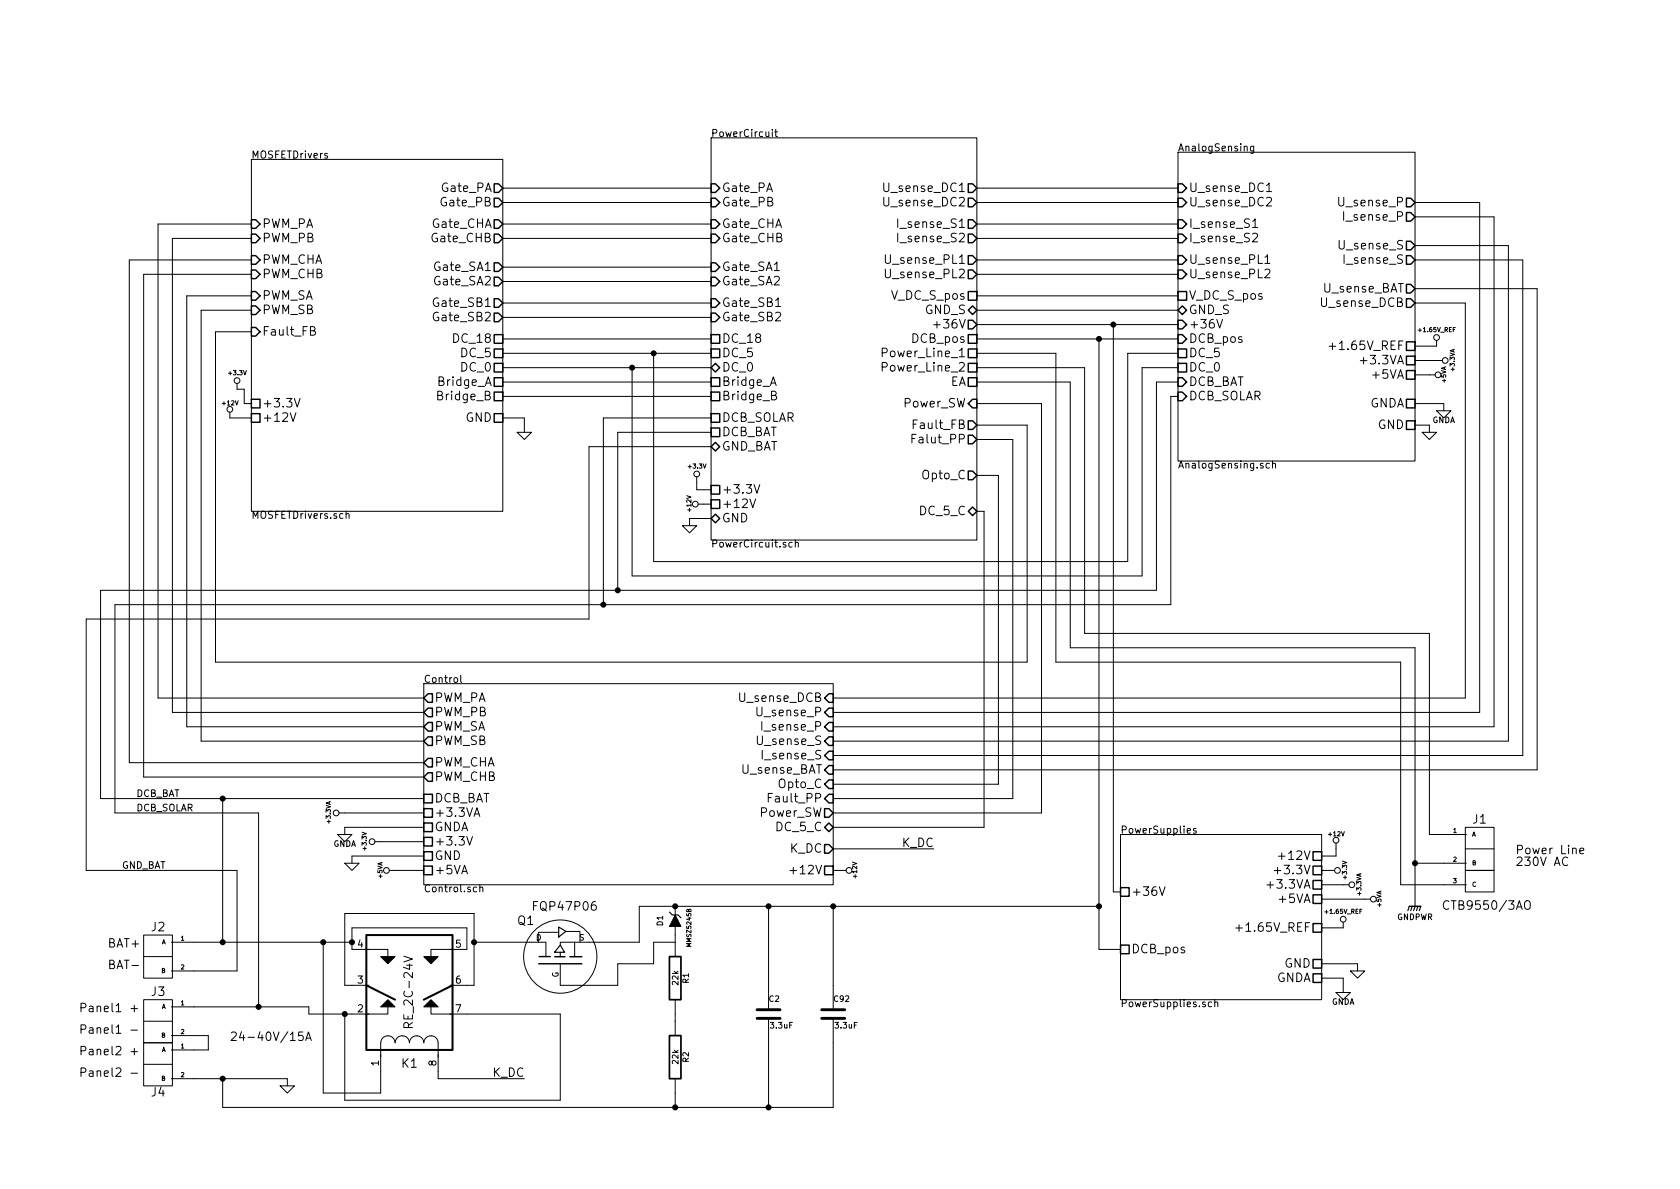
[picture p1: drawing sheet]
<svg xmlns="http://www.w3.org/2000/svg" width="297mm" height="210mm" viewBox="0 0 297 210" stroke-linecap="round" stroke-linejoin="round" font-family="sans-serif">
<g fill="none" stroke="#000" stroke-width=".18">
<path d="M44.4 28.2h44.5v62.2h-44.5zM44.4 39.6h-16.5v83.8h47M88.9 33.3h36.8M88.9 35.8h36.8M88.9 39.6h36.8M125.7 24.4h47v71.1h-47zM136.6 22.9v.1M136.6 23.3v.8M137 23.3h.5M137.2 22.9v1.1l.3 .1M172.7 33.3h35.6M172.7 35.8h35.6"/>
<path d="M172.7 39.6h35.6M208.3 26.9h41.9v54.6h-41.9zM221.5 39.1l.4-.4v1.5M221.7 25.9l-.1 1.1-.2 .1h-.3M221.7 25.9h-.4l-.2 .2 .1 .5h.5M223.9 35l.3-.1h.3l.2 .1 .1 .3-.1 .3-.8 .8h.9M223.9 32.8l.5-.4v1.5M223.9 33.9h.9M250.2 35.8h11.4v90.2h-114.3M250.2 38.3h14v90.2h-116.9M44.4 42.2h-13.9v83.8h44.4M44.4 46h-21.5v88.9h52"/>
<path d="M44.4 48.5h-19v88.9h49.5M44.4 52.3h-11.4v76.2h41.9M44.4 54.9h-8.8v76.2h39.3M44.4 58.7h-6.3v58.4h143.5v-41.9h-8.9M54.9 58.5l.6-.1 .2-.2-.2-.4h-.6v1.5h.6l.3-.3a.41 .41 0 0 0-.4-.5M88.9 42.2h36.8M88.9 47.2h36.8M88.9 49.8h36.8M88.9 53.6h36.8M88.9 56.1h36.8M88.9 59.9h36.8M136.9 47.8h.9"/>
<path d="M137.1 54.2h.9M165.1 57.4h1.1M172.7 57.4h35.6M172.7 42.2h35.6M172.7 59.9h35.6M172.7 46h35.6M172.7 48.5h35.6M172.7 52.3h35.6M172.7 54.9h35.6M194.3 59.9v108h3.8M196.8 57.4v100.3h1.3M215.1 56.5l.5 1.5 .6-1.5"/>
<path d="M221.5 41.4l.2-.2h.3l.3 .2 .1 .3-.1 .2-.9 .9h1M221.5 40.2h.9M223.6 47.7l.3-.1h.3l.3 .1v.3v.3l-.9 .8h.9M223.6 45.5l.5-.4v1.5M223.6 46.6h.9M250.2 53.6h8.9v69.8h-111.8M250.2 46h19v87.6h-121.9M250.2 43.4h16.5v87.7h-119.4M250.2 51h21.6v85.1h-124.5M40.6 72.9v1h3.8M41.9 67.8v1h1.3v2.6h1.2M51.3 73l.5 1.5 .5-1.5"/>
<path d="M52 70.5l.6 1.5 .5-1.5M88.9 62.5h36.8M88.9 65h36.8M88.9 67.6h36.8M88.9 70.1h36.8M88.9 73.9h3.8v2.5M91.4 76.4h2.6l-1.3 1.3zM111.8 65v36.8h90.1v-36.8h6.4M115.6 62.5v36.8h83.8v-36.8h8.9M125.7 79h-21.6v30.5h-88.9v44.4h26.7v17.8h-11.6M125.7 73.9h-19v33M125.7 76.4h-16.5v28"/>
<path d="M136.2 68.2l.5-1.6 .5 1.6M136.4 69.9l.7-.1 .1-.2-.1-.3-.7-.1v1.5h.6l.3-.3a.41 .41 0 0 0-.4-.5M169.6 63.1h.9M172.7 65h19.1v47h60.9v35.6h6.6M172.7 62.5h14v54.6h60.9v39.4h11.7M172.7 67.6h16.5v46.9h61v45.8M172.7 77.7h6.4v63.5h-31.8M172.7 71.4h11.4v72.4h-36.8M208.3 67.6h-3.8v36.8h-186.7v36.8h57.1M208.3 70.1h-1.3v36.8h-186.7v36.9h25.4v34.2M235 61.2h1.2M250.2 66.3h3.5"/>
<path d="M250.2 63.7h4.8M250.2 75.2h2.5v1.2M250.2 71.4h5.1v1.2M251.5 76.4h2.5l-1.3 1.3zM254 60.2v1h-3.8M254 72.6h2.5l-1.2 1.3zM61.2 91l.2-.2 .3 .1v.8M61.2 90.4v1.3M120.6 93h2.6l-1.3 1.2zM123.2 84.3v2.3h2.5M123.4 89.1h2.3M125.7 91.7h-3.8v1.3"/>
<path d="M132.6 88.2l.5 1.6 .5-1.6M133.3 85.7l.5 1.5 .5-1.5M140.1 96l-.4-.1-.2 .2 .1 .6h.5M140.6 96l.2-.1 .3 .1v.7M140.6 95.5v1.2M172.7 90.4h1.3v55.9h-26.7M172.7 84.1h3.8v54.6h-29.2M224.4 82l-.3-.1-.2 .3 .1 .5h.4M225 82.1l.2-.2 .3 .1v.8M225 81.5v1.3M81.5 119.4v1.1l.1 .2M74.9 120.9h72.4v35.6h-72.4z"/>
<path d="M39.4 141.2v25.4M59.7 147.6h2.5l-1.2 1.2zM59.9 143.8h15M61 152.6h2.5l-1.3 1.3zM66.3 148.8h8.6M68.8 153.9h6.1M74.9 151.4h-12.7v1.2M74.9 146.3h-13.9v1.3M82.5 147.9l.5 1.5 .5-1.5M83.8 144.4l.5-1.6 .5 1.6M83.9 143.9h.8M84.8 157l.2-.1h.3l.1 .8"/>
<path d="M84.8 156.4v1.3M139.7 153.9h1.1M147.3 153.9h2.3M147.3 150.1h17.8M198.1 147.6h35.6v29.2h-35.6zM205 156.8l.5 1.5 .5-1.5M209.9 146.9l.6-.1-.1-.2-.3-.1-.2 .2 .1 .6h.4M211.5 146.6l-.3-.1-.2 .2v.2l.5 .1v.3h-.5M225.3 153.9h1.2M226 151.4h1.2M233.7 153.9h2.3M233.7 159h8.6"/>
<path d="M233.7 156.5h4.8M236.2 149.1v2.3h-2.5M250.2 152.6h9.1M256.2 159.4a.63 .63 0 0 0-.8 0 .63 .63 0 0 0-.2 .8 .6 .6 0 0 0 .3 .5 .6 .6 0 0 0 .7 0M259.1 153.9h5.1v3.8h-5.1zM259.1 150.1h5.1zM259.1 146.3h5.1v7.6h-5.1zM269.6 159.5a.5 .5 0 0 1 .6-.2 .5 .5 0 0 1 .4 .5l-.1 .8a.53 .53 0 0 1-.6 .2 .53 .53 0 0 1-.4-.5zM277.2 151.7a.7 .7 0 0 0-.9 .2 .7 .7 0 0 0 .1 1l.4 .2 .4-.2M279.3 150.5l.7-.2v-.2l-.4-.1-.3 .2 .1 .7h.6M23.2 178.4h1.1M23.3 170.7h1.2"/>
<path d="M23.7 177.8v1.1M25.4 169.2h5.1zM25.4 165.3h5.1v7.7h-5.1zM25.4 176.8h5.1v7.6h-5.1zM30.3 166.6h31.9M30.3 178h24.3v1.3h10.6M57.1 166.6v26.7h10.2v-8.9a1.26 1.26 0 0 1 1.3-1.2 1.26 1.26 0 0 1 1.2 1.2M61 179.3v15.3h38.1v-15.3h-19.5M64.8 167.9h3.8v1.3M65.2 167.9h-3v-3.8h20.3v3.8h-2.9M65.2 174.2h-4.2v-12.7h22.8v12.7h-4.2M68.6 178v1.3h-3.8"/>
<path d="M71.4 169.1l1.5 .5-1.5 .5M76.2 178v1.3h3.8M80 167.9h-3.8v1.3M83.8 166.6h12.7v2.6M98.8 164.9h-3.6v1.7M100.1 164.7h2.4v1.9M101.6 166.6h-2.5v.5M101.6 166.6v2.6M119.4 166.6h-3.8v3.8h-6.4v3.8h-10.1v-3.8M119.4 160.3v1.5M119.4 163.8v5.4M119.4 176.8v6.3"/>
<path d="M135.9 160.3v18.3M147.3 160.3v18.3M194.3 160.3h-81.3v6.3h-11.4M214.2 177.2h-.3l-.3 .2 .1 .6h.5M214.8 177.3l.2-.1h.3v.8M214.8 176.8v1.2M218.5 164.1h1.2M233.7 173h3.8v2.5M233.7 170.4h6.3v1.3M236.2 175.5h2.6l-1.3 1.3zM237.5 163.1v1h-3.8M238.8 171.7h2.5l-1.3 1.3z"/>
<path d="M23.2 182.2h1.1M23.2 186h1.1M23.2 189.8h1.1M23.7 185.4v1.1M25.4 180.6h5.1zM25.4 188.2h5.1zM25.4 184.4h5.1v7.6h-5.1zM30.3 183.1h6.5v2.6h-6.5M30.3 190.7h20.5v1.3M49.5 192h2.6l-1.3 1.3zM53.5 182.5h-.7v.7l.2-.1 .5 .1v.7l-.2 .1-.5-.1M54.1 184l.4-1.5 .5 1.5"/>
<path d="M54.2 183.6h.7M71.1 183.2a1.21 1.21 0 0 0-1.2 1.2M71.1 183.2a1.24 1.24 0 0 1 1.3 1.2 1.26 1.26 0 0 1 1.3-1.2M73.7 183.2a1.24 1.24 0 0 1 1.2 1.2M75 184.4a1.26 1.26 0 0 1 1.2-1.2 1.26 1.26 0 0 1 1.3 1.2v6.3h15.2M119.4 190.7v5.1M135.9 180.1v15.7M147.3 180.1v15.7h-107.9v-5.1"/>
<circle cx="254" cy="59.7" r=".51"/>
<circle cx="40.6" cy="72.4" r=".51"/>
<circle cx="41.9" cy="67.3" r=".51"/>
<circle cx="254.3" cy="66.3" r=".51"/>
<circle cx="255.5" cy="63.7" r=".51"/>
<circle cx="122.9" cy="89.1" r=".51"/>
<circle cx="123.2" cy="83.8" r=".51"/>
<circle cx="59.4" cy="143.8" r=".51"/>
<circle cx="65.8" cy="148.8" r=".51"/>
<circle cx="68.3" cy="153.9" r=".51"/>
<circle cx="150.1" cy="153.9" r=".51"/>
<circle cx="236.2" cy="148.6" r=".51"/>
<circle cx="236.5" cy="153.9" r=".51"/>
<circle cx="239" cy="156.5" r=".51"/>
<circle cx="242.8" cy="159" r=".51"/>
<circle cx="99.1" cy="169.2" r="6.5"/>
<circle cx="237.5" cy="162.6" r=".51"/>
</g>
<g fill="none" stroke="#000" stroke-width=".25">
<path d="M44.4 38.9h.8l.8 .7-.8 .8h-.8zM87.4 32.5h.7l.8 .8-.8 .7h-.7zM87.4 35h.7l.8 .8-.8 .8h-.7zM87.4 38.9h.7l.8 .7-.8 .8h-.7zM125.7 38.9h.8l.8 .7-.8 .8h-.8zM125.7 35h.8l.8 .8-.8 .8h-.8zM125.7 32.5h.8l.8 .8-.8 .7h-.8zM171.2 32.5h.8l.7 .8-.7 .7h-.8zM171.2 35h.8l.7 .8-.7 .8h-.8zM171.2 38.9h.8l.7 .7-.7 .8h-.8zM208.3 38.9h.7l.8 .7-.8 .8h-.7zM208.3 35h.7l.8 .8-.8 .8h-.7z"/>
<path d="M208.3 32.5h.7l.8 .8-.8 .7h-.7zM248.7 35h.7l.8 .8-.8 .8h-.7zM248.7 37.6h.7l.8 .7-.8 .8h-.7zM44.4 57.9h.8l.8 .8-.8 .7h-.8zM44.4 54.1h.8l.8 .8-.8 .7h-.8zM44.4 51.6h.8l.8 .7-.8 .8h-.8zM44.4 47.7h.8l.8 .8-.8 .8h-.8zM44.4 45.2h.8l.8 .8-.8 .7h-.8zM44.4 41.4h.8l.8 .8-.8 .7h-.8zM87.4 41.4h.7l.8 .8-.8 .7h-.7zM87.4 46.5h.7l.8 .7-.8 .8h-.7zM87.4 49h.7l.8 .8-.8 .7h-.7z"/>
<path d="M87.4 52.8h.7l.8 .8-.8 .8h-.7zM87.4 55.4h.7l.8 .7-.8 .8h-.7zM87.4 59.2h1.5v1.5h-1.5zM125.7 59.2h1.6v1.5h-1.6zM125.7 55.4h.8l.8 .7-.8 .8h-.8zM125.7 52.8h.8l.8 .8-.8 .8h-.8zM125.7 41.4h.8l.8 .8-.8 .7h-.8zM125.7 49h.8l.8 .8-.8 .7h-.8zM125.7 46.5h.8l.8 .7-.8 .8h-.8zM171.2 41.4h.8l.7 .8-.7 .7h-.8zM171.2 45.2h.8l.7 .8-.7 .7h-.8zM171.2 47.7h.8l.7 .8-.7 .8h-.8z"/>
<path d="M171.2 51.6h1.5v1.5h-1.5zM171.2 54.9l.8-.8 .7 .8-.7 .7zM171.2 56.6h.8l.7 .8-.7 .8h-.8zM171.2 59.2h1.5v1.5h-1.5zM208.3 59.2h.7l.8 .7-.8 .8h-.7zM208.3 56.6h.7l.8 .8-.8 .8h-.7zM208.3 54.9l.7-.8 .8 .8-.8 .7zM208.3 51.6h1.5v1.5h-1.5zM208.3 47.7h.7l.8 .8-.8 .8h-.7zM208.3 45.2h.7l.8 .8-.8 .7h-.7zM208.3 41.4h.7l.8 .8-.8 .7h-.7zM248.7 42.7h.7l.8 .7-.8 .8h-.7z"/>
<path d="M248.7 45.2h.7l.8 .8-.8 .7h-.7zM248.7 50.3h.7l.8 .7-.8 .8h-.7zM248.7 52.8h.7l.8 .8-.8 .8h-.7zM44.4 73.1h1.6v1.6h-1.6zM44.4 70.6h1.6v1.5h-1.6zM87.4 61.7h1.5v1.5h-1.5zM87.4 64.3h1.5v1.5h-1.5zM87.4 66.8h1.5v1.5h-1.5zM87.4 69.3h1.5v1.6h-1.5zM87.4 73.1h1.5v1.6h-1.5zM125.7 79l.8-.8 .8 .8-.8 .8zM125.7 75.7h1.6v1.5h-1.6z"/>
<path d="M125.7 73.1h1.6v1.6h-1.6zM125.7 69.3h1.6v1.6h-1.6zM125.7 66.8h1.6v1.5h-1.6zM125.7 61.7h1.6v1.5h-1.6zM126.5 64.3l.8 .7-.8 .8-.8-.8zM171.2 61.7h1.5v1.5h-1.5zM171.2 64.3h1.5v1.5h-1.5zM171.2 66.8h1.5v1.5h-1.5zM171.2 71.4l.8-.8h.7v1.5h-.7zM171.2 74.4h.8l.7 .8-.7 .7h-.8zM171.2 77h.8l.7 .7-.7 .8h-.8zM208.3 69.3h.7l.8 .8-.8 .8h-.7z"/>
<path d="M208.3 66.8h.7l.8 .8-.8 .7h-.7zM208.3 64.3h1.5v1.5h-1.5zM208.3 61.7h1.5v1.5h-1.5zM248.7 60.4h1.5v1.6h-1.5zM248.7 63h1.5v1.5h-1.5zM248.7 65.5h1.5v1.6h-1.5zM248.7 70.6h1.5v1.5h-1.5zM248.7 74.4h1.5v1.5h-1.5zM125.7 88.4h1.6v1.5h-1.6zM125.7 85.8h1.6v1.6h-1.6zM126.5 90.9l.8 .8-.8 .8-.8-.8zM171.2 83.3h.8l.7 .8-.7 .7h-.8z"/>
<path d="M171.2 90.4l.8-.7 .7 .7-.7 .8zM75.7 136.6h.8v1.6h-.8l-.8-.8zM75.7 134.1h.8v1.5h-.8l-.8-.7zM75.7 130.3h.8v1.5h-.8l-.8-.7zM75.7 127.8h.8v1.5h-.8l-.8-.8zM75.7 125.2h.8v1.5h-.8l-.8-.7zM75.7 122.7h.8v1.5h-.8l-.8-.8zM146.6 122.7h.7v1.5h-.7l-.8-.8zM146.6 125.2h.7v1.5h-.7l-.8-.7zM146.6 127.8h.7v1.5h-.7l-.8-.8zM146.6 130.3h.7v1.5h-.7l-.8-.7zM146.6 132.8h.7v1.6h-.7l-.8-.8z"/>
<path d="M146.6 135.4h.7v1.5h-.7l-.8-.8zM146.6 137.9h.7v1.5h-.7l-.8-.7zM74.9 153.2h1.6v1.5h-1.6zM74.9 150.6h1.6v1.5h-1.6zM74.9 148.1h1.6v1.5h-1.6zM74.9 145.5h1.6v1.6h-1.6zM74.9 143h1.6v1.5h-1.6zM74.9 140.5h1.6v1.5h-1.6zM145.8 143h.8l.7 .8-.7 .7h-.8zM145.8 146.3l.8-.8 .7 .8-.7 .8zM145.8 149.3h.8l.7 .8-.7 .8h-.8zM145.8 153.2h1.5v1.5h-1.5z"/>
<path d="M146.6 140.5h.7v1.5h-.7l-.8-.8zM198.1 157h1.5v1.5h-1.5zM232.2 150.6h1.5v1.5h-1.5zM232.2 153.2h1.5v1.5h-1.5zM232.2 155.7h1.5v1.5h-1.5zM232.2 158.2h1.5v1.6h-1.5zM95.2 170.4h7.7M95.3 169.2h2M98.1 169.2h1.8M100.8 169.2h2.1M198.1 167.1h1.5v1.6h-1.5zM232.2 163.3h1.5v1.5h-1.5z"/>
<path d="M232.2 169.7h1.5v1.5h-1.5zM232.2 172.2h1.5v1.5h-1.5zM249.2 160.3h2"/>
</g>
<path d="M98.8 163.9l1.3 .8-1.3 1zM99.1 167.1l.7 1.3h-1.8zM99.1 168.4v.8M118.4 161.3l.5 .5h1l.5 .5M249.2 160.3l-.3 .7M249.7 160.3l-.3 .7M250.2 160.3l-.3 .7M250.7 160.3l-.3 .7M251.2 160.3l-.2 .7" fill="none" stroke="#000" stroke-width=".2"/>
<g fill="#000" stroke="#000" stroke-width=".25">
<circle cx="194.3" cy="59.9" r=".41"/>
<circle cx="196.8" cy="57.4" r=".41"/>
<circle cx="111.8" cy="65" r=".41"/>
<circle cx="115.6" cy="62.5" r=".41"/>
<circle cx="106.7" cy="106.9" r=".41"/>
<circle cx="109.2" cy="104.4" r=".41"/>
<circle cx="39.4" cy="141.2" r=".41"/>
<circle cx="250.2" cy="152.6" r=".41"/>
<circle cx="39.4" cy="166.6" r=".41"/>
<circle cx="45.7" cy="178" r=".41"/>
<circle cx="57.1" cy="166.6" r=".41"/>
<circle cx="61" cy="179.3" r=".41"/>
<circle cx="62.2" cy="166.6" r=".41"/>
<circle cx="83.8" cy="166.6" r=".41"/>
<circle cx="119.4" cy="160.3" r=".41"/>
<circle cx="135.9" cy="160.3" r=".41"/>
<circle cx="147.3" cy="160.3" r=".41"/>
<circle cx="194.3" cy="160.3" r=".41"/>
<circle cx="39.4" cy="190.7" r=".41"/>
<circle cx="119.4" cy="195.8" r=".41"/>
<circle cx="135.9" cy="195.8" r=".41"/>
</g>
<path d="M118.4 169.2h2v7.6h-2zM118.4 183.1h2v7.6h-2z" fill="none" stroke="#000" stroke-width=".3"/>
<path d="M133.9 178.6h4M145.3 178.6h4.1M133.9 180.1h4M145.3 180.1h4.1" fill="none" stroke="#000" stroke-width=".51"/>
<path d="M67.3 178l1.3-1.2 1.2 1.2zM67.3 169.2h2.5l-1.2 1.2zM76.2 176.8l1.3 1.2h-2.6zM74.9 169.2h2.6l-1.3 1.2zM119.4 161.8l1 2h-2z" fill="#000" stroke="#000" stroke-width=".18"/>
<path d="M64.8 165.3h15.2v20.4h-15.2zM64.8 174.2l5 2.6M80 174.2l-5.1 2.6" fill="none" stroke="#000" stroke-width=".36"/>
<g font-size="2.1">
<text x="78.1" y="34">Gate_PA</text>
<text x="127.7" y="34">Gate_PA</text>
<text x="156.6" y="34">U_sense_DC1</text>
<text x="210.2" y="34">U_sense_DC1</text>
<text x="46.4" y="40.4">PWM_PA</text>
<text x="76.5" y="40.4">Gate_CHA</text>
<text x="78.1" y="36.6">Gate_PB</text>
<text x="127.7" y="40.4">Gate_CHA</text>
<text x="127.7" y="36.6">Gate_PB</text>
<text x="156.6" y="36.6">U_sense_DC2</text>
<text x="159.2" y="40.4">I_sense_S1</text>
<text x="210.2" y="40.4">I_sense_S1</text>
<text x="210.2" y="36.6">U_sense_DC2</text>
<text x="236.9" y="36.6">U_sense_P</text>
<text x="237.9" y="39.1">I_sense_P</text>
<text x="46.4" y="46.7">PWM_CHA</text>
<text x="46.4" y="42.9">PWM_PB</text>
<text x="76.5" y="42.9">Gate_CHB</text>
<text x="127.7" y="42.9">Gate_CHB</text>
<text x="157" y="46.7">U_sense_PL1</text>
<text x="159.2" y="42.9">I_sense_S2</text>
<text x="210.2" y="46.7">U_sense_PL1</text>
<text x="210.2" y="42.9">I_sense_S2</text>
<text x="236.9" y="44.2">U_sense_S</text>
<text x="237.9" y="46.7">I_sense_S</text>
<text x="46.4" y="53.1">PWM_SA</text>
<text x="46.4" y="49.3">PWM_CHB</text>
<text x="76.9" y="48">Gate_SA1</text>
<text x="76.9" y="50.5">Gate_SA2</text>
<text x="127.7" y="50.5">Gate_SA2</text>
<text x="127.7" y="48">Gate_SA1</text>
<text x="157" y="49.3">U_sense_PL2</text>
<text x="157.6" y="53.1">V_DC_S_pos</text>
<text x="210.2" y="53.1">V_DC_S_pos</text>
<text x="210.2" y="49.3">U_sense_PL2</text>
<text x="234" y="51.8">U_sense_BAT</text>
<text x="46.4" y="59.4">Fault_FB</text>
<text x="46.4" y="55.6">PWM_SB</text>
<text x="76.9" y="54.4">Gate_SB1</text>
<text x="76.9" y="56.9">Gate_SB2</text>
<text x="127.7" y="56.9">Gate_SB2</text>
<text x="127.7" y="54.4">Gate_SB1</text>
<text x="163.5" y="55.6">GND_S</text>
<text x="165.8" y="58.2">+36V</text>
<text x="210.2" y="58.2">+36V</text>
<text x="210.2" y="55.6">GND_S</text>
<text x="233.8" y="54.4">U_sense_DCB</text>
<text x="80.4" y="60.7">DC_18</text>
<text x="81.5" y="63.2">DC_5</text>
<text x="81.5" y="65.8">DC_0</text>
<text x="127.7" y="65.8">DC_0</text>
<text x="127.7" y="63.2">DC_5</text>
<text x="127.7" y="60.7">DC_18</text>
<text x="156.5" y="63.2">Power_Line_1</text>
<text x="156.5" y="65.8">Power_Line_2</text>
<text x="161.2" y="60.7">DCB_pos</text>
<text x="210.2" y="65.8">DC_0</text>
<text x="210.2" y="63.2">DC_5</text>
<text x="210.2" y="60.7">DCB_pos</text>
<text x="236" y="62">+1.65V_REF</text>
<text x="241.1" y="64.5">+3.3VA</text>
<text x="77.5" y="68.3">Bridge_A</text>
<text x="77.5" y="70.9">Bridge_B</text>
<text x="127.7" y="70.9">Bridge_B</text>
<text x="127.7" y="68.3">Bridge_A</text>
<text x="167.8" y="68.3">EA</text>
<text x="210.2" y="70.9">DCB_SOLAR</text>
<text x="210.2" y="68.3">DCB_BAT</text>
<text x="242.9" y="67.1">+5VA</text>
<text x="46.4" y="74.7">+12V</text>
<text x="46.4" y="72.1">+3.3V</text>
<text x="82.2" y="74.7">GND</text>
<text x="127.7" y="77.2">DCB_BAT</text>
<text x="127.7" y="74.7">DCB_SOLAR</text>
<text x="159.8" y="72.1">Power_SW</text>
<text x="161.7" y="75.9">Fault_FB</text>
<text x="242" y="72.1">GNDA</text>
<text x="243.5" y="75.9">GND</text>
<text x="127.7" y="79.8">GND_BAT</text>
<text x="161.7" y="78.5">Falut_PP</text>
<text x="127.7" y="89.9">+12V</text>
<text x="127.7" y="87.4">+3.3V</text>
<text x="163.1" y="84.8">Opto_C</text>
<text x="127.7" y="92.5">GND</text>
<text x="162.7" y="91.2">DC_5_C</text>
<text x="76.9" y="124.2">PWM_PA</text>
<text x="130.9" y="124.2">U_sense_DCB</text>
<text x="76.9" y="131.8">PWM_SB</text>
<text x="76.9" y="129.3">PWM_SA</text>
<text x="76.9" y="126.7">PWM_PB</text>
<text x="134.1" y="126.7">U_sense_P</text>
<text x="134.1" y="131.8">U_sense_S</text>
<text x="135" y="129.3">I_sense_P</text>
<text x="76.9" y="135.6">PWM_CHA</text>
<text x="131.1" y="136.9">U_sense_BAT</text>
<text x="135" y="134.4">I_sense_S</text>
<text x="76.9" y="142">DCB_BAT</text>
<text x="76.9" y="138.2">PWM_CHB</text>
<text x="136.3" y="142">Fault_PP</text>
<text x="137.7" y="139.4">Opto_C</text>
<text x="76.9" y="149.6">+3.3V</text>
<text x="76.9" y="147.1">GNDA</text>
<text x="76.9" y="144.5">+3.3VA</text>
<text x="134.4" y="144.5">Power_SW</text>
<text x="137.3" y="147.1">DC_5_C</text>
<text x="159.4" y="149.9">K_DC</text>
<text x="260.4" y="145.7">J1</text>
<text x="76.9" y="154.7">+5VA</text>
<text x="76.9" y="152.1">GND</text>
<text x="139.6" y="150.9">K_DC</text>
<text x="140.4" y="154.7">+12V</text>
<text x="226.1" y="154.7">+3.3V</text>
<text x="226.7" y="152.1">+12V</text>
<text x="268" y="151.1">Power Line</text>
<text x="268" y="153.2">230V AC</text>
<text x="94.6" y="161.1">FQP47P06</text>
<text x="200.1" y="158.5">+36V</text>
<text x="224.6" y="157.2">+3.3VA</text>
<text x="226.4" y="159.8">+5VA</text>
<text x="255.9" y="161">CTB9550/3AO</text>
<text x="19" y="167.6">BAT+</text>
<text x="26.8" y="164.8">J2</text>
<text x="91.6" y="163.6">Q1</text>
<text x="219.5" y="164.8">+1.65V_REF</text>
<text x="19" y="171.4">BAT-</text>
<text x="200.1" y="168.7">DCB_pos</text>
<text x="225.5" y="173.7">GNDA</text>
<text x="227" y="171.2">GND</text>
<text x="14" y="179.1">Panel1 +</text>
<text x="26.8" y="176.2">J3</text>
<text x="14" y="182.9">Panel1 -</text>
<text x="40.6" y="184.1">24-40V/15A</text>
<text x="73.1" y="181.2" transform="rotate(-90 73.1 181.2)">RE_2C-24V</text>
<text x="14" y="186.7">Panel2 +</text>
<text x="14" y="190.5">Panel2 -</text>
<text x="71" y="188.9">K1</text>
<text x="87" y="190.5">K_DC</text>
<text x="26.8" y="194">J4</text>
</g>
<g font-size="1.8">
<text x="44.4" y="28.1">MOSFETDrivers</text>
<text x="125.7" y="24.3">PowerCircuit</text>
<text x="208.3" y="26.8">AnalogSensing</text>
<text x="208.3" y="82.9">AnalogSensing.sch</text>
<text x="44.4" y="91.8">MOSFETDrivers.sch</text>
<text x="125.7" y="96.9">PowerCircuit.sch</text>
<text x="74.9" y="120.8">Control</text>
<text x="198.1" y="147.5">PowerSupplies</text>
<text x="74.9" y="157.8">Control.sch</text>
<text x="63.2" y="167.6">4</text>
<text x="80.6" y="167.6">5</text>
<text x="63.2" y="174">3</text>
<text x="80.6" y="174">6</text>
<text x="63.2" y="179.1">2</text>
<text x="80.6" y="179.1">7</text>
<text x="198.1" y="178.1">PowerSupplies.sch</text>
<text x="67.1" y="188.5" transform="rotate(-90 67.1 188.5)">1</text>
<text x="77.2" y="188.5" transform="rotate(-90 77.2 188.5)">8</text>
</g>
<g font-size="1.7">
<text x="24.1" y="141">DCB_BAT</text>
<text x="24.1" y="143.5">DCB_SOLAR</text>
<text x="21.6" y="153.7">GND_BAT</text>
</g>
<g font-size="1.4">
<text x="253.2" y="74.8">GNDA</text>
<text x="58.9" y="149.8">GNDA</text>
<text x="94.7" y="166.4">D</text>
<text x="102.4" y="166.4">S</text>
<text x="117.3" y="163.7" transform="rotate(-90 117.3 163.7)">D1</text>
<text x="247" y="162.7">GNDPWR</text>
<text x="98.8" y="172.9" transform="rotate(-90 98.8 172.9)">G</text>
<text x="121.8" y="173.9" transform="rotate(-90 121.8 173.9)">R1</text>
<text x="120" y="174.1" transform="rotate(-90 120 174.1)">22k</text>
<text x="136" y="177.2">C2</text>
<text x="147.5" y="177.2">C92</text>
<text x="235.4" y="177.7">GNDA</text>
<text x="136.3" y="181.9">3.3uF</text>
<text x="147.7" y="181.9">3.3uF</text>
<text x="120" y="188.1" transform="rotate(-90 120 188.1)">22k</text>
<text x="121.8" y="187.8" transform="rotate(-90 121.8 187.8)">R2</text>
</g>
<g font-size="1.1">
<text x="251" y="58.7">+1.65V_REF</text>
<text x="257.2" y="65.5" transform="rotate(-90 257.2 65.5)">+3.3VA</text>
<text x="39.4" y="71.7">+12V</text>
<text x="40.5" y="66.4">+3.3V</text>
<text x="255.7" y="67.6" transform="rotate(-90 255.7 67.6)">+5VA</text>
<text x="121.8" y="82.9">+3.3V</text>
<text x="122.3" y="90.4" transform="rotate(-90 122.3 90.4)">+12V</text>
<text x="58.5" y="145.5" transform="rotate(-90 58.5 145.5)">+3.3VA</text>
<text x="235" y="147.9">+12V</text>
<text x="257" y="147.3">1</text>
<text x="260.3" y="147.9">A</text>
<text x="64.8" y="150.2" transform="rotate(-90 64.8 150.2)">+3.3V</text>
<text x="67.6" y="155.3" transform="rotate(-90 67.6 155.3)">+5VA</text>
<text x="151.6" y="155.2" transform="rotate(-90 151.6 155.2)">+12V</text>
<text x="238.2" y="155.3" transform="rotate(-90 238.2 155.3)">+3.3V</text>
<text x="257" y="152.4">2</text>
<text x="260.3" y="153">B</text>
<text x="234.4" y="161.6">+1.65V_REF</text>
<text x="240.7" y="158.2" transform="rotate(-90 240.7 158.2)">+3.3VA</text>
<text x="244.3" y="160.3" transform="rotate(-90 244.3 160.3)">+5VA</text>
<text x="256.9" y="156.2">3</text>
<text x="260.3" y="156.8">C</text>
<text x="28.5" y="167">A</text>
<text x="32" y="166.4">1</text>
<text x="122.3" y="167.2" transform="rotate(-90 122.3 167.2)">MMSZ5245B</text>
<text x="28.5" y="172.1">B</text>
<text x="32" y="171.4">2</text>
<text x="28.5" y="178.4">A</text>
<text x="32" y="177.8">1</text>
<text x="28.5" y="183.5">B</text>
<text x="32" y="182.9">2</text>
<text x="32" y="185.4">1</text>
<text x="28.5" y="186">A</text>
<text x="28.5" y="191.1">B</text>
<text x="32" y="190.5">2</text>
</g>
</svg>
